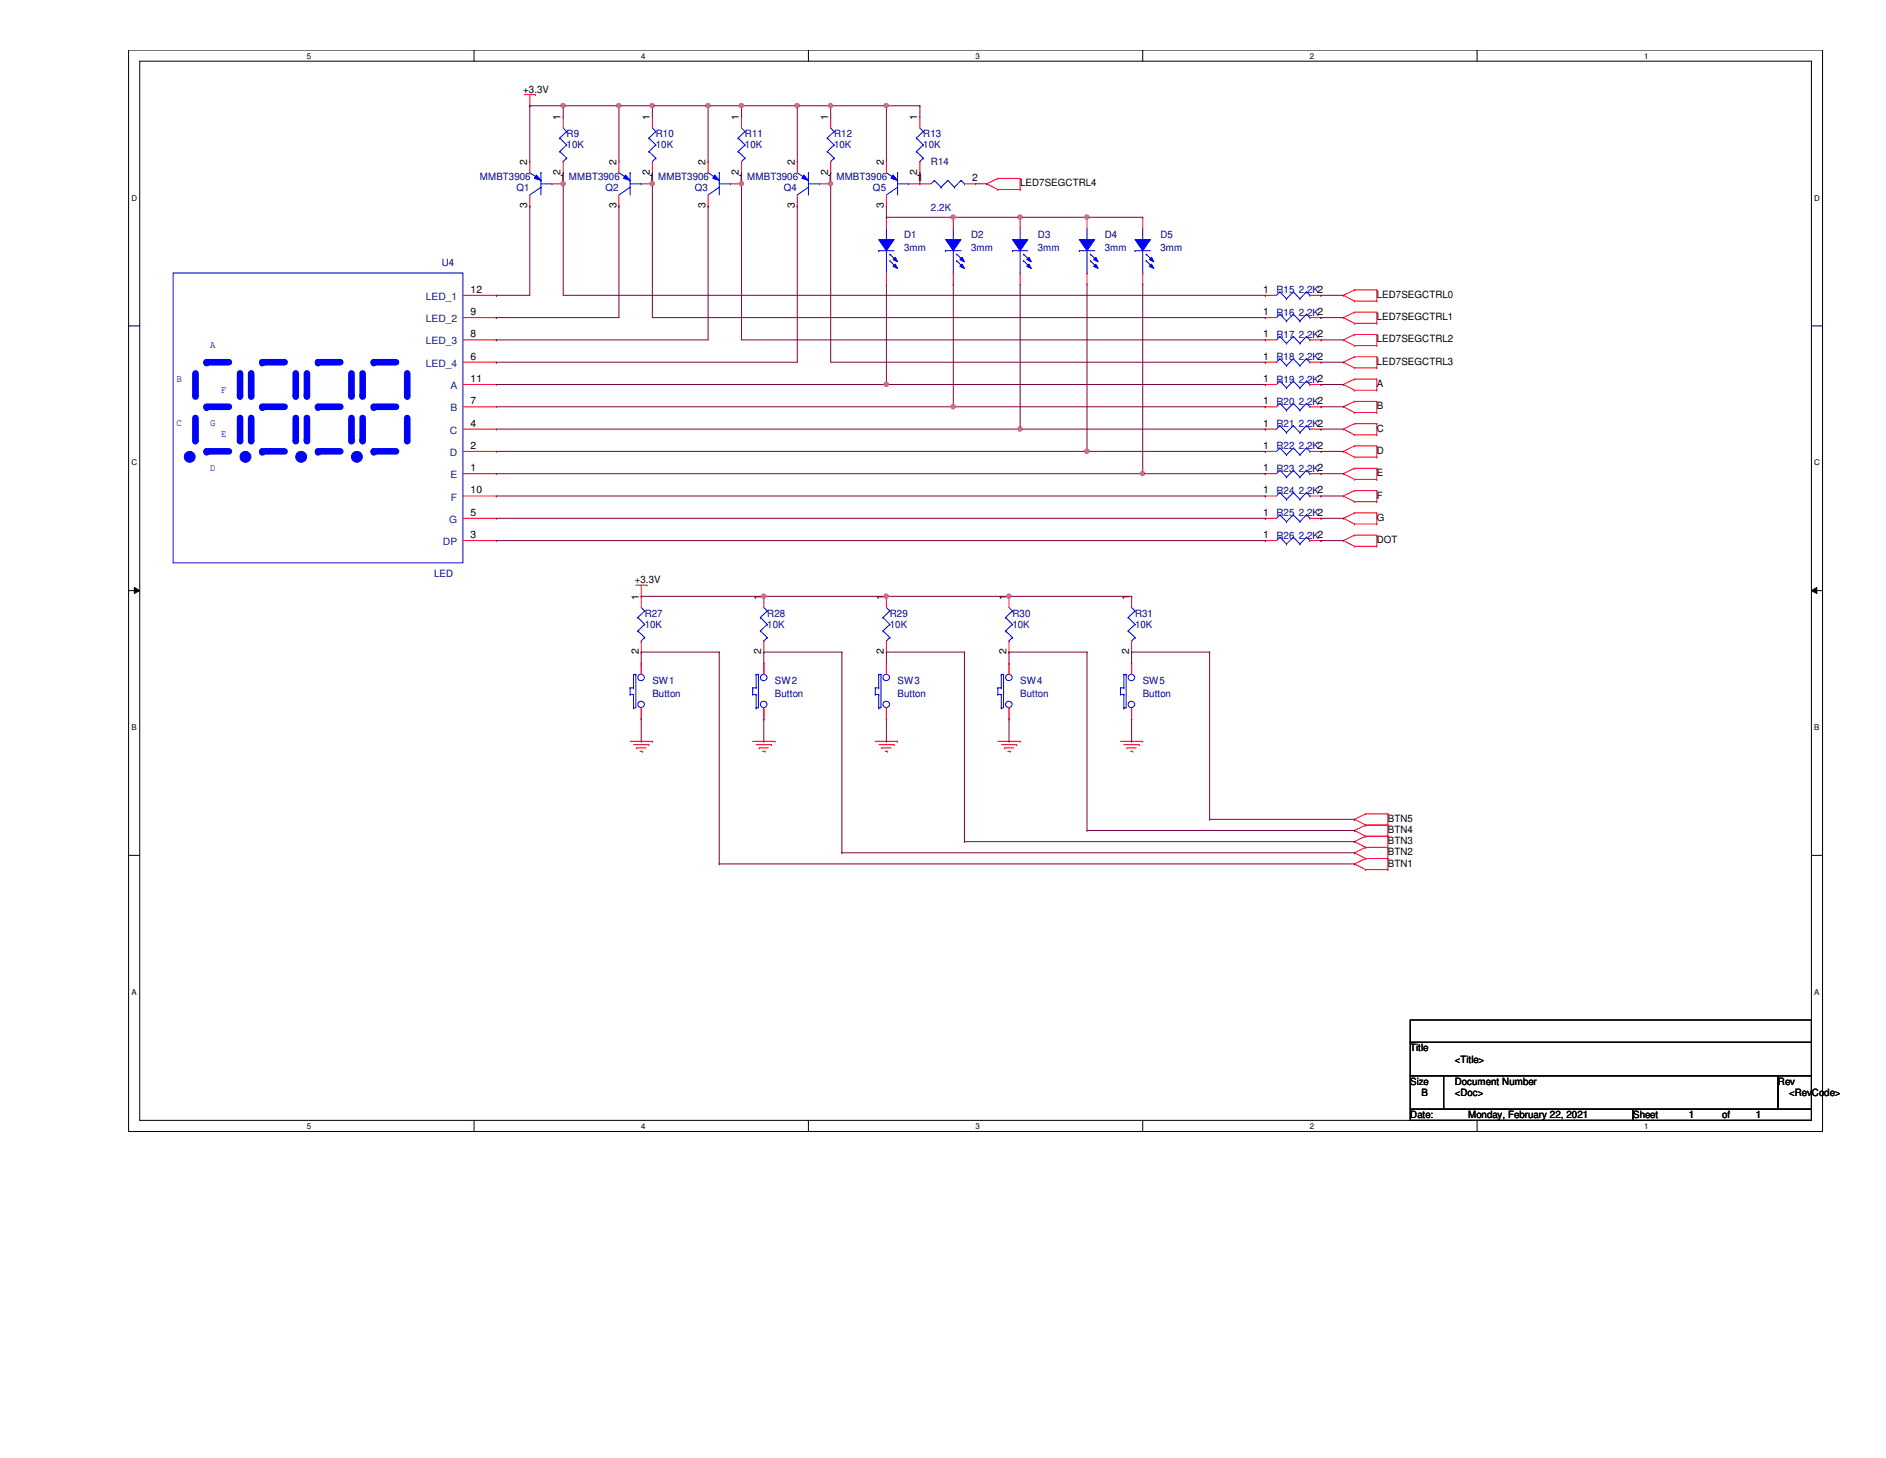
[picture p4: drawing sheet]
<svg xmlns="http://www.w3.org/2000/svg" width="279mm" height="216mm" viewBox="0 0 279 216" stroke-linecap="round" stroke-linejoin="round" font-family="sans-serif">
<path d="M19.1 7.4h250.9v160.2h-250.9zM20.7 9.1h247.7v156.8h-247.7z" fill="none" stroke="#000" stroke-width=".15"/>
<g fill="#fff">
<path d="M45.5 7.6h.6v1.3h-.6z"/>
<path d="M45.5 166.1h.6v1.3h-.6z"/>
</g>
<path d="M70.2 7.4v1.7M70.2 165.9v1.7" fill="none" stroke="#000" stroke-width=".15"/>
<g fill="#fff">
<path d="M95 7.6h.6v1.3h-.6z"/>
<path d="M95 166.1h.6v1.3h-.6z"/>
</g>
<path d="M119.8 7.4v1.7M119.8 165.9v1.7" fill="none" stroke="#000" stroke-width=".15"/>
<g fill="#fff">
<path d="M144.5 7.6h.6v1.3h-.6z"/>
<path d="M144.5 166.1h.6v1.3h-.6z"/>
</g>
<path d="M169.3 7.4v1.7M169.3 165.9v1.7" fill="none" stroke="#000" stroke-width=".15"/>
<g fill="#fff">
<path d="M194.1 7.6h.5v1.3h-.5z"/>
<path d="M194.1 166.1h.5v1.3h-.5z"/>
</g>
<path d="M218.8 7.4v1.7M218.8 165.9v1.7" fill="none" stroke="#000" stroke-width=".15"/>
<g fill="#fff">
<path d="M243.6 7.6h.6v1.3h-.6z"/>
<path d="M243.6 166.1h.6v1.3h-.6z"/>
<path d="M19.5 28.7h.8v1.3h-.8z"/>
<path d="M268.8 28.7h.8v1.3h-.8z"/>
<path d="M19.5 67.9h.8v1.3h-.8z"/>
<path d="M268.8 67.9h.8v1.3h-.8z"/>
</g>
<path d="M19.1 48.3h1.6M268.4 48.3h1.6" fill="none" stroke="#000" stroke-width=".15"/>
<g fill="#fff">
<path d="M19.5 107.1h.7v1.3h-.7z"/>
<path d="M268.8 107.1h.7v1.3h-.7z"/>
</g>
<path d="M19.1 87.5h1.6M19.9 87l.8 .5-.8 .4zM268.4 87.5l.8-.5v.9zM268.4 87.5h1.6" fill="none" stroke="#000" stroke-width=".15"/>
<path d="M19.9 87l.8 .5-.8 .4zM268.4 87.5l.8-.5v.9z" fill="#000"/>
<g fill="#fff">
<path d="M19.5 146.3h.7v1.3h-.7z"/>
<path d="M268.8 146.3h.7v1.3h-.7z"/>
</g>
<path d="M19.1 126.7h1.6M268.4 126.7h1.6M208.9 151h59.5v3.3h-59.5zM208.9 154.3h59.5v5h-59.5zM208.9 159.3h5v5h-5zM213.9 159.3h49.5v5h-49.5zM263.4 159.3h5v5h-5zM208.9 164.3h33v1.6h-33zM241.9 164.3h26.5v1.6h-26.5z" fill="none" stroke="#000" stroke-width=".15"/>
<g fill="none" stroke="#f00" stroke-width=".15">
<path d="M77.7 14h1.6M78.5 15.7h.1M78.5 14v1.7M79.3 14h.1M146.2 27.2h.1M146.2 27.2l1.6 .9M147.8 26.4h.1M147.8 28.1h.1M147.8 26.4l-1.6 .8M147.8 26.4h3.3M147.8 28.1h3.3M151.1 26.4h.1"/>
<path d="M151.1 28.1h.1M151.1 26.4v1.7M199 56.9h.1M199 43.7h.1M199 47h.1M199 50.3h.1M199 53.6h.1M199 56.9l1.7 .9M199 43.7l1.7 .9M199 47l1.7 .9M199 50.3l1.7 .9M199 53.6l1.7 .9"/>
<path d="M200.7 56.1h.1M200.7 57.8h.1M200.7 59.4h.1M200.7 42.9h.1M200.7 44.6h.1M200.7 46.2h.1M200.7 47.9h.1M200.7 49.5h.1M200.7 51.2h.1M200.7 52.8h.1M200.7 54.5h.1M200.7 56.1l-1.7 .8"/>
<path d="M200.7 56.1h3.3M200.7 57.8h3.3M200.7 59.4l-1.7 .8M200.7 59.4h3.3M200.7 42.9l-1.7 .8M200.7 42.9h3.3M200.7 44.6h3.3M200.7 46.2l-1.7 .8M200.7 46.2h3.3M200.7 47.9h3.3M200.7 49.5l-1.7 .8M200.7 49.5h3.3"/>
<path d="M200.7 51.2h3.3M200.7 52.8l-1.7 .8M200.7 52.8h3.3M200.7 54.5h3.3M204 56.1h.1M204 57.8h.1M204 59.4h.1M204 42.9h.1M204 44.6h.1M204 46.2h.1M204 47.9h.1M204 49.5h.1"/>
<path d="M204 51.2h.1M204 52.8h.1M204 54.5h.1M204 42.9v1.7M204 46.2v1.7M204 49.5v1.7M204 52.8v1.7M204 56.1v1.7M204 59.4v1.7M199 76.7h.1M199 60.2h.1M199 63.5h.1"/>
<path d="M199 66.8h.1M199 70.1h.1M199 73.4h.1M199 76.7l1.7 .9M199 60.2l1.7 .9M199 63.5l1.7 .9M199 66.8l1.7 .9M199 70.1l1.7 .9M199 73.4l1.7 .9M200.7 75.9h.1M200.7 77.6h.1M200.7 61.1h.1"/>
<path d="M200.7 62.7h.1M200.7 64.4h.1M200.7 66h.1M200.7 67.7h.1M200.7 69.3h.1M200.7 71h.1M200.7 72.6h.1M200.7 74.3h.1M200.7 79.2h.1M200.7 75.9l-1.7 .8M200.7 75.9h3.3M200.7 77.6h3.3"/>
<path d="M200.7 61.1h3.3M200.7 62.7l-1.7 .8M200.7 62.7h3.3M200.7 64.4h3.3M200.7 66l-1.7 .8M200.7 66h3.3M200.7 67.7h3.3M200.7 69.3l-1.7 .8M200.7 69.3h3.3M200.7 71h3.3M200.7 72.6l-1.7 .8M200.7 72.6h3.3"/>
<path d="M200.7 74.3h3.3M200.7 79.2l-1.7 .9M200.7 79.2h3.3M204 75.9h.1M204 77.6h.1M204 61.1h.1M204 62.7h.1M204 64.4h.1M204 66h.1M204 67.7h.1M204 69.3h.1M204 71h.1"/>
<path d="M204 72.6h.1M204 74.3h.1M204 79.2h.1M204 62.7v1.7M204 66v1.7M204 69.3v1.7M204 72.6v1.7M204 75.9v1.7M204 79.2v1.7M94.2 86.7h1.6M95 88.3h.1M95 86.7v1.6"/>
<path d="M95.8 86.7h.1M187.5 80.1h.1M187.5 80.1h1.6M194.1 80.1h1.6M195.7 80.1h.1M199 80.1h.1M199 80.1l1.7 .8M200.7 80.9h.1M200.7 80.9h3.3M204 80.9h.1M93.3 109.8h3.3M93.9 110.3h2.2"/>
<path d="M94.3 110.7h.1M94.3 110.7h1.4M94.8 111.3h.4M95.2 111.3h.1M96.1 110.3h.1M96.6 109.8h.1M111.5 109.8h3.3M112 110.3h2.3M112.5 110.7h.1M112.5 110.7h1.3M113 111.3h.3M113.3 111.3h.1"/>
<path d="M114.3 110.3h.1M114.8 109.8h.1M129.7 109.8h3.3M130.2 110.3h2.3M130.6 110.7h.1M130.6 110.7h1.4M131.1 111.3h.4M131.5 111.3h.1M132.5 110.3h.1M133 109.8h.1M147.8 109.8h3.3M148.3 110.3h2.3"/>
<path d="M148.8 110.7h.1M148.8 110.7h1.4M149.3 111.3h.3M149.6 111.3h.1M150.6 110.3h.1M151.1 109.8h.1M166 109.8h3.3M166.5 110.3h2.3M167 110.7h.1M167 110.7h1.3M167.5 111.3h.3M167.8 111.3h.1"/>
<path d="M168.8 110.3h.1M169.3 109.8h.1M200.7 127.9h.1M200.7 126.3h.1M200.7 124.6h.1M200.7 123h.1M200.7 121.3h.1M200.7 127.9l1.6 .9M200.7 126.3l1.6 .8M200.7 124.6l1.6 .9M200.7 123l1.6 .8M200.7 121.3l1.6 .9"/>
<path d="M202.3 127.1h.1M202.3 128.8h.1M202.3 125.5h.1M202.3 123.8h.1M202.3 122.2h.1M202.3 120.5h.1M202.3 127.1l-1.6 .8M202.3 127.1h3.3M202.3 128.8h3.3M202.3 125.5l-1.6 .8M202.3 125.5h3.3M202.3 123.8l-1.6 .8"/>
<path d="M202.3 123.8h3.3M202.3 122.2l-1.6 .8M202.3 122.2h3.3M202.3 120.5l-1.6 .8M202.3 120.5h3.3M205.6 127.1h.1M205.6 128.8h.1M205.6 125.5h.1M205.6 123.8h.1M205.6 122.2h.1M205.6 120.5h.1M205.6 120.5v8.3"/>
</g>
<g fill="none" stroke="#00f" stroke-width=".15">
<path d="M131.3 25.6l1.7 1.1M133 27.7h.1M133 26.7h.1M133 25.6h.1M133 27.7l-1.7 1.2M133 25.6v3.3M133 27.2h1.6M134.6 27.2h.1M189.6 79.5h.1M189.6 79.5l-.5 .6M189.6 79.5l1 1.1M191.6 79.5h.1"/>
<path d="M191.6 79.5l-1 1.1M191.6 79.5l1 1.1M193.5 79.5h.1M193.5 79.5l-.9 1.1M193.5 79.5l.6 .6M190.6 80.6h.1M192.6 80.6h.1M194.1 80.1h.1"/>
</g>
<path d="M132.3 25.9l.7 .8-1-.3z" fill="#00f"/>
<g fill="none" stroke="#00f" stroke-width=".15">
<path d="M91.7 25.6l1.6 1.1M93.3 27.7h.1M93.3 26.7h.1M93.3 25.6h.1M93.3 27.7l-1.6 1.2M93.3 25.6v3.3M93.3 27.2h1.7M95 27.2h.1M132.3 25.9l.7 .8-1-.3zM189.6 56.4h.1M189.6 56.4l-.5 .5M189.6 56.4l1 1"/>
<path d="M190.6 57.4h.1M191.6 56.4h.1M191.6 56.4l-1 1M191.6 56.4l1 1M192.6 57.4h.1M193.5 56.4h.1M193.5 56.4l-.9 1M193.5 56.4l.6 .5M194.1 56.9h.1M112 99.9h.1M112 99.9h.4M112 99.9v2"/>
<path d="M112.4 99.9h.1M112.4 99.9v4.9h-.4M111.5 101.9h.1M111.5 102.8h.1M111.5 101.9h.5M111.5 101.9v.9M111.5 102.8h.5M112 101.9h.1M112 102.8h.1M112 104.8h.1M112 102.8v2"/>
<circle cx="113.1" cy="104.3" r=".48"/>
<circle cx="113.1" cy="100.3" r=".48"/>
</g>
<g fill="none" stroke="#f00" stroke-width=".15">
<path d="M131.3 23.9h.1M131.3 30.5h.1M131.3 23.9v1.7M131.3 28.9v1.6M134.6 27.2h1.7M136.3 27.2h.1M187.5 56.9h.1M187.5 56.9h1.6M194.1 56.9h1.6M195.7 56.9h.1M113.2 98.2h.1M113.2 98.2v1.7"/>
<path d="M113.2 106.5h.1M113.2 104.8v1.7"/>
</g>
<path d="M92.7 25.9l.6 .8-.9-.3z" fill="#00f"/>
<g fill="none" stroke="#00f" stroke-width=".15">
<path d="M92.7 25.9l.6 .8-.9-.3zM168.1 37.1h.1M168.1 37.1h2.3M169.3 35.5h.1M169.3 33.8v1.7M169.3 37.1v3.3M169.3 40.4h.1M189.6 49.8h.1M189.6 49.8l-.5 .5M189.6 49.8l1 1M190.6 50.8h.1M191.6 49.8h.1"/>
<path d="M191.6 49.8l-1 1M191.6 49.8l1 1M192.6 50.8h.1M193.5 49.8h.1M193.5 49.8l-.9 1M193.5 49.8l.6 .5M194.1 50.3h.1"/>
</g>
<path d="M91.7 23.9h.1M91.7 30.5h.1M91.7 23.9v1.7M91.7 28.9v1.6M95 27.2h1.6M96.6 27.2h.1M187.5 50.3h.1M187.5 50.3h1.6M194.1 50.3h1.6M195.7 50.3h.1" fill="none" stroke="#f00" stroke-width=".15"/>
<path d="M168.1 35.5h2.3l-1.1 1.6z" fill-rule="evenodd" fill="#00f"/>
<path d="M168.1 35.5h2.3l-1.1 1.6z" fill="none" stroke="#00f" stroke-width=".15"/>
<path d="M170.3 39.5l.3-.4 .3 .7z" fill-rule="evenodd" fill="#00f"/>
<path d="M170.3 39.5l.3-.4 .3 .7z" fill="none" stroke="#00f" stroke-width=".15"/>
<path d="M170.3 38.4l.3-.3 .3 .7z" fill-rule="evenodd" fill="#00f"/>
<g fill="none" stroke="#00f" stroke-width=".15">
<path d="M83.4 19l.5 .5M83.9 19.5h.1M83.9 19.5l-1 .9M123.1 19l.5 .5M123.6 19.5h.1M123.6 19.5l-1 .9M82.9 20.4h.1M82.9 22.4h.1M82.9 20.4l1 1.1M82.9 22.4l1 1M83.4 23.9h.1M83.9 21.5h.1"/>
<path d="M83.9 23.4h.1M83.9 21.5l-1 .9M83.9 23.4l-.5 .5M122.6 20.4h.1M122.6 22.4h.1M122.6 20.4l1 1.1M122.6 22.4l1 1M123.1 23.9h.1M123.6 21.5h.1M123.6 23.4h.1M123.6 21.5l-1 .9M123.6 23.4l-.5 .5"/>
<path d="M130.2 37.1h.1M130.2 37.1h2.3M131.3 35.5h.1M131.3 33.8v1.7M131.3 37.1v3.3M169.8 37.6h.1M169.8 38.6h.1M169.8 37.6l1 1M169.8 38.6l1 1M170.3 38.4l.3-.3 .3 .7zM131.3 40.4h.1M189.6 59.7h.1"/>
<path d="M189.6 59.7l-.5 .5M189.6 59.7l1 1M191.6 59.7h.1M191.6 59.7l-1 1M191.6 59.7l1 1M193.5 59.7h.1M193.5 59.7l-.9 1M193.5 59.7l.6 .5M190.6 60.7h.1M192.6 60.7h.1M194.1 60.2h.1M94.5 91.4h.1"/>
<path d="M94.5 93.4h.1M94.5 91.4l1 1.1M94.5 93.4l1 1M95 94.9h.1M95 90l.5 .5M95.5 90.5h.1M95.5 92.5h.1M95.5 94.4h.1M95.5 90.5l-1 .9M95.5 92.5l-1 .9M95.5 94.4l-.5 .5M112.6 91.4h.1"/>
<path d="M112.6 93.4h.1M112.6 91.4l1.1 1.1M112.6 93.4l1.1 1M113.2 94.9h.1M113.2 90l.5 .5M113.7 90.5h.1M113.7 92.5h.1M113.7 94.4h.1M113.7 90.5l-1.1 .9M113.7 92.5l-1.1 .9M113.7 94.4l-.5 .5"/>
</g>
<g fill="none" stroke="#f00" stroke-width=".15">
<path d="M83.4 17.3h.1M83.4 17.3v1.7M123.1 17.3h.1M123.1 17.3v1.7M83.4 25.6h.1M83.4 23.9v1.7M123.1 25.6h.1M123.1 23.9v1.7M169.3 32.2h.1M169.3 32.2v1.6M169.3 42.1h.1M169.3 40.4v1.7"/>
<path d="M187.5 60.2h.1M187.5 60.2h1.6M194.1 60.2h1.6M195.7 60.2h.1M95 88.3h.1M95 96.6h.1M95 88.3v1.7M95 94.9v1.7M113.2 88.3h.1M113.2 96.6h.1M113.2 88.3v1.7M113.2 94.9v1.7"/>
</g>
<path d="M130.2 35.5h2.3l-1.2 1.6z" fill-rule="evenodd" fill="#00f"/>
<path d="M130.2 35.5h2.3l-1.2 1.6z" fill="none" stroke="#00f" stroke-width=".15"/>
<path d="M132.3 39.5l.3-.4 .4 .7z" fill-rule="evenodd" fill="#00f"/>
<path d="M132.3 39.5l.3-.4 .4 .7z" fill="none" stroke="#00f" stroke-width=".15"/>
<path d="M132.3 38.4l.3-.3 .4 .7z" fill-rule="evenodd" fill="#00f"/>
<g fill="none" stroke="#00f" stroke-width=".15">
<path d="M104.9 25.6l1.7 1.1M106.6 27.7h.1M106.6 26.7h.1M106.6 25.6h.1M106.6 27.7l-1.7 1.2M106.6 25.6v3.3M106.6 27.2h1.6M108.2 27.2h.1M131.8 37.6h.1M131.8 38.6h.1M131.8 37.6l1 1M131.8 38.6l1 1"/>
<path d="M132.3 38.4l.3-.3 .4 .7zM189.6 63h.1M189.6 63l-.5 .5M189.6 63l1 1M190.6 64h.1M191.6 63h.1M191.6 63l-1 1M191.6 63l1 1M192.6 64h.1M193.5 63h.1M193.5 63l-.9 1M193.5 63l.6 .5"/>
<path d="M194.1 63.5h.1M166.5 99.9h.1M166.5 99.9h.3M166.5 99.9v2M166.8 99.9h.1M166.8 99.9v4.9h-.3M166 101.9h.1M166 102.8h.1M166 101.9h.5M166 101.9v.9M166 102.8h.5M166.5 101.9h.1"/>
<path d="M166.5 102.8h.1M166.5 104.8h.1M166.5 102.8v2"/>
<circle cx="167.6" cy="104.3" r=".48"/>
<circle cx="167.6" cy="100.3" r=".48"/>
</g>
<path d="M131.3 32.2h.1M131.3 32.2v1.6M131.3 42.1h.1M131.3 40.4v1.7M187.5 63.5h.1M187.5 63.5h1.6M194.1 63.5h1.6M195.7 63.5h.1M167.6 98.2h.1M167.6 98.2v1.7M167.6 106.5h.1M167.6 104.8v1.7" fill="none" stroke="#f00" stroke-width=".15"/>
<path d="M105.9 25.9l.7 .8-1-.3z" fill="#00f"/>
<g fill="none" stroke="#00f" stroke-width=".15">
<path d="M105.9 25.9l.7 .8-1-.3zM140.1 37.1h.1M140.1 37.1h2.3M141.2 35.5h.1M141.2 33.8v1.7M141.2 37.1v3.3M141.2 40.4h.1M189.6 43.2h.1M189.6 53.1h.1M189.6 43.2l-.5 .5M189.6 43.2l1 1M189.6 53.1l-.5 .5"/>
<path d="M189.6 53.1l1 1M190.6 44.2h.1M190.6 54.1h.1M191.6 43.2h.1M191.6 53.1h.1M191.6 43.2l-1 1M191.6 43.2l1 1M191.6 53.1l-1 1M191.6 53.1l1 1M192.6 44.2h.1M192.6 54.1h.1M193.5 43.2h.1"/>
<path d="M193.5 53.1h.1M193.5 43.2l-.9 1M193.5 43.2l.6 .5M193.5 53.1l-.9 1M193.5 53.1l.6 .5M194.1 43.7h.1M194.1 53.6h.1M130.8 91.4h.1M130.8 93.4h.1M130.8 91.4l1 1.1M130.8 93.4l1 1M131.3 94.9h.1"/>
<path d="M131.3 90l.5 .5M131.8 90.5h.1M131.8 92.5h.1M131.8 94.4h.1M131.8 90.5l-1 .9M131.8 92.5l-1 .9M131.8 94.4l-.5 .5"/>
</g>
<g fill="none" stroke="#f00" stroke-width=".15">
<path d="M104.9 23.9h.1M104.9 30.5h.1M104.9 23.9v1.7M104.9 28.9v1.6M108.2 27.2h1.7M109.9 27.2h.1M187.5 43.7h.1M187.5 53.6h.1M187.5 43.7h1.6M187.5 53.6h1.6M194.1 43.7h1.6M194.1 53.6h1.6"/>
<path d="M195.7 43.7h.1M195.7 53.6h.1M131.3 88.3h.1M131.3 96.6h.1M131.3 88.3v1.7M131.3 94.9v1.7"/>
</g>
<path d="M140.1 35.5h2.3l-1.2 1.6z" fill-rule="evenodd" fill="#00f"/>
<path d="M140.1 35.5h2.3l-1.2 1.6z" fill="none" stroke="#00f" stroke-width=".15"/>
<path d="M142.5 39.1l.4 .7-.7-.3z" fill-rule="evenodd" fill="#00f"/>
<path d="M142.5 39.1l.4 .7-.7-.3z" fill="none" stroke="#00f" stroke-width=".15"/>
<path d="M142.5 38.1l.4 .7-.7-.4z" fill-rule="evenodd" fill="#00f"/>
<g fill="none" stroke="#00f" stroke-width=".15">
<path d="M109.9 19l.5 .5M110.4 19.5h.1M110.4 19.5l-1.1 .9M109.3 20.4h.1M109.3 22.4h.1M109.3 20.4l1.1 1.1M109.3 22.4l1.1 1M109.9 23.9h.1M110.4 21.5h.1M110.4 23.4h.1M110.4 21.5l-1.1 .9M110.4 23.4l-.5 .5"/>
<path d="M141.7 37.6h.1M141.7 38.6h.1M141.7 37.6l1 1M141.7 38.6l1 1M142.5 38.1l.4 .7-.7-.4zM150 37.1h.1M150 37.1h2.3M151.1 35.5h.1M151.1 33.8v1.7M151.1 37.1v3.3M151.1 40.4h.1M189.6 69.6h.1"/>
<path d="M189.6 66.3h.1M189.6 72.9h.1M189.6 69.6l-.5 .5M189.6 69.6l1 1.1M189.6 66.3l-.5 .5M189.6 66.3l1 1.1M189.6 72.9l-.5 .5M189.6 72.9l1 1.1M190.6 70.7h.1M190.6 67.4h.1M190.6 74h.1M191.6 69.6h.1"/>
<path d="M191.6 66.3h.1M191.6 72.9h.1M191.6 69.6l-1 1.1M191.6 69.6l1 1.1M191.6 66.3l-1 1.1M191.6 66.3l1 1.1M191.6 72.9l-1 1.1M191.6 72.9l1 1.1M192.6 70.7h.1M192.6 67.4h.1M192.6 74h.1M193.5 69.6h.1"/>
<path d="M193.5 66.3h.1M193.5 72.9h.1M193.5 69.6l-.9 1.1M193.5 69.6l.6 .5M193.5 66.3l-.9 1.1M193.5 66.3l.6 .5M193.5 72.9l-.9 1.1M193.5 72.9l.6 .5M194.1 70.1h.1M194.1 66.8h.1M194.1 73.4h.1M93.9 99.9h.1"/>
<path d="M93.9 99.9h.3M93.9 99.9v2M94.2 99.9h.1M94.2 99.9v4.9h-.3M130.2 99.9h.1M130.2 99.9h.3M130.2 99.9v2M130.5 99.9h.1M130.5 99.9v4.9h-.3M93.3 101.9h.1M93.3 102.8h.1M93.3 101.9h.6"/>
<path d="M93.3 102.8h.6M93.3 101.9v.9M93.9 101.9h.1M93.9 102.8h.1M93.9 104.8h.1M93.9 102.8v2M129.7 101.9h.1M129.7 102.8h.1M129.7 101.9h.5M129.7 101.9v.9M129.7 102.8h.5M130.2 101.9h.1"/>
<path d="M130.2 102.8h.1M130.2 104.8h.1M130.2 102.8v2"/>
<circle cx="95" cy="104.3" r=".48"/>
<circle cx="95" cy="100.3" r=".48"/>
<circle cx="131.3" cy="104.3" r=".48"/>
<circle cx="131.3" cy="100.3" r=".48"/>
</g>
<g fill="none" stroke="#f00" stroke-width=".15">
<path d="M109.9 17.3h.1M109.9 17.3v1.7M109.9 25.6h.1M109.9 23.9v1.7M141.2 32.2h.1M141.2 32.2v1.6M141.2 42.1h.1M141.2 40.4v1.7M187.5 70.1h.1M187.5 66.8h.1M187.5 73.4h.1M187.5 70.1h1.6"/>
<path d="M187.5 66.8h1.6M187.5 73.4h1.6M194.1 70.1h1.6M194.1 66.8h1.6M194.1 73.4h1.6M195.7 70.1h.1M195.7 66.8h.1M195.7 73.4h.1M95 98.2h.1M95 98.2v1.7M131.3 98.2h.1M131.3 98.2v1.7"/>
<path d="M95 106.5h.1M95 104.8v1.7M131.3 106.5h.1M131.3 104.8v1.7"/>
</g>
<path d="M150 35.5h2.3l-1.2 1.6z" fill-rule="evenodd" fill="#00f"/>
<path d="M150 35.5h2.3l-1.2 1.6z" fill="none" stroke="#00f" stroke-width=".15"/>
<path d="M152.1 39.5l.3-.4 .4 .7z" fill-rule="evenodd" fill="#00f"/>
<path d="M152.1 39.5l.3-.4 .4 .7z" fill="none" stroke="#00f" stroke-width=".15"/>
<path d="M152.1 38.4l.3-.3 .4 .7z" fill-rule="evenodd" fill="#00f"/>
<g fill="none" stroke="#00f" stroke-width=".15">
<path d="M151.6 37.6h.1M151.6 38.6h.1M151.6 37.6l1 1M151.6 38.6l1 1M152.1 38.4l.3-.3 .4 .7zM149 91.4h.1M149 93.4h.1M149 91.4l1 1.1M149 93.4l1 1M149.5 94.9h.1M149.5 90l.5 .5M150 90.5h.1"/>
<path d="M150 92.5h.1M150 94.4h.1M150 90.5l-1 .9M150 92.5l-1 .9M150 94.4l-.5 .5"/>
</g>
<path d="M151.1 32.2h.1M151.1 32.2v1.6M151.1 42.1h.1M151.1 40.4v1.7M149.5 88.3h.1M149.5 96.6h.1M149.5 88.3v1.7M149.5 94.9v1.7" fill="none" stroke="#f00" stroke-width=".15"/>
<path d="M55.4 53.6h3.3" fill="none" stroke="#00f" stroke-width=".97"/>
<circle cx="55.4" cy="53.6" r=".49" fill="#00f"/>
<path d="M47.1 53.6h3.3" fill="none" stroke="#00f" stroke-width=".97"/>
<circle cx="47.1" cy="53.6" r=".49" fill="#00f"/>
<path d="M38.9 53.6h3.3" fill="none" stroke="#00f" stroke-width=".97"/>
<circle cx="38.9" cy="53.6" r=".49" fill="#00f"/>
<path d="M30.6 53.6h3.3" fill="none" stroke="#00f" stroke-width=".97"/>
<circle cx="30.6" cy="53.6" r=".49" fill="#00f"/>
<path d="M29 61.9v3.3" fill="none" stroke="#00f" stroke-width=".97"/>
<circle cx="29" cy="65.2" r=".49" fill="#00f"/>
<circle cx="28.1" cy="67.6" r=".81" fill="#00f"/>
<circle cx="28.1" cy="67.6" r=".81" fill="none" stroke="#00f" stroke-width=".15"/>
<circle cx="36.4" cy="67.6" r=".81" fill="#00f"/>
<circle cx="36.4" cy="67.6" r=".81" fill="none" stroke="#00f" stroke-width=".15"/>
<circle cx="44.6" cy="67.6" r=".81" fill="#00f"/>
<circle cx="44.6" cy="67.6" r=".81" fill="none" stroke="#00f" stroke-width=".15"/>
<circle cx="52.9" cy="67.6" r=".81" fill="#00f"/>
<circle cx="52.9" cy="67.6" r=".81" fill="none" stroke="#00f" stroke-width=".15"/>
<path d="M38.9 66.8h3.3" fill="none" stroke="#00f" stroke-width=".97"/>
<circle cx="38.9" cy="66.8" r=".49" fill="#00f"/>
<path d="M55.4 66.8h3.3" fill="none" stroke="#00f" stroke-width=".97"/>
<circle cx="55.4" cy="66.8" r=".49" fill="#00f"/>
<path d="M30.6 66.8h3.3" fill="none" stroke="#00f" stroke-width=".97"/>
<circle cx="30.6" cy="66.8" r=".49" fill="#00f"/>
<path d="M47.1 66.8h3.3" fill="none" stroke="#00f" stroke-width=".97"/>
<circle cx="47.1" cy="66.8" r=".49" fill="#00f"/>
<path d="M38.9 60.2h3.3" fill="none" stroke="#00f" stroke-width=".97"/>
<circle cx="38.9" cy="60.2" r=".49" fill="#00f"/>
<path d="M55.4 60.2h3.3" fill="none" stroke="#00f" stroke-width=".97"/>
<circle cx="55.4" cy="60.2" r=".49" fill="#00f"/>
<path d="M30.6 60.2h3.3" fill="none" stroke="#00f" stroke-width=".97"/>
<circle cx="30.6" cy="60.2" r=".49" fill="#00f"/>
<path d="M47.1 60.2h3.3" fill="none" stroke="#00f" stroke-width=".97"/>
<circle cx="47.1" cy="60.2" r=".49" fill="#00f"/>
<path d="M35.6 61.9v3.3" fill="none" stroke="#00f" stroke-width=".97"/>
<circle cx="35.6" cy="65.2" r=".49" fill="#00f"/>
<path d="M37.2 61.9v3.3" fill="none" stroke="#00f" stroke-width=".97"/>
<circle cx="37.2" cy="65.2" r=".49" fill="#00f"/>
<path d="M43.8 61.9v3.3" fill="none" stroke="#00f" stroke-width=".97"/>
<circle cx="43.8" cy="65.2" r=".49" fill="#00f"/>
<path d="M45.5 61.9v3.3" fill="none" stroke="#00f" stroke-width=".97"/>
<circle cx="45.5" cy="65.2" r=".49" fill="#00f"/>
<path d="M52.1 61.9v3.3" fill="none" stroke="#00f" stroke-width=".97"/>
<circle cx="52.1" cy="65.2" r=".49" fill="#00f"/>
<path d="M53.7 61.9v3.3" fill="none" stroke="#00f" stroke-width=".97"/>
<circle cx="53.7" cy="65.2" r=".49" fill="#00f"/>
<path d="M60.3 61.9v3.3" fill="none" stroke="#00f" stroke-width=".97"/>
<circle cx="60.3" cy="65.2" r=".49" fill="#00f"/>
<path d="M60.3 55.3v3.3" fill="none" stroke="#00f" stroke-width=".97"/>
<circle cx="60.3" cy="58.6" r=".49" fill="#00f"/>
<path d="M53.7 55.3v3.3" fill="none" stroke="#00f" stroke-width=".97"/>
<circle cx="53.7" cy="58.6" r=".49" fill="#00f"/>
<path d="M52.1 55.3v3.3" fill="none" stroke="#00f" stroke-width=".97"/>
<circle cx="52.1" cy="58.6" r=".49" fill="#00f"/>
<path d="M45.5 55.3v3.3" fill="none" stroke="#00f" stroke-width=".97"/>
<circle cx="45.5" cy="58.6" r=".49" fill="#00f"/>
<path d="M43.8 55.3v3.3" fill="none" stroke="#00f" stroke-width=".97"/>
<circle cx="43.8" cy="58.6" r=".49" fill="#00f"/>
<path d="M37.2 55.3v3.3" fill="none" stroke="#00f" stroke-width=".97"/>
<circle cx="37.2" cy="58.6" r=".49" fill="#00f"/>
<path d="M35.6 55.3v3.3" fill="none" stroke="#00f" stroke-width=".97"/>
<circle cx="35.6" cy="58.6" r=".49" fill="#00f"/>
<path d="M29 55.3v3.3" fill="none" stroke="#00f" stroke-width=".97"/>
<circle cx="29" cy="58.6" r=".49" fill="#00f"/>
<g fill="none" stroke="#00f" stroke-width=".15">
<path d="M118.1 25.6l1.7 1.1M119.8 27.7h.1M119.8 26.7h.1M119.8 25.6h.1M119.8 27.7l-1.7 1.2M119.8 25.6v3.3M119.8 27.2h1.6M121.4 27.2h.1M25.7 40.4h42.9v43h-42.9zM189.6 46.5h.1M189.6 46.5l-.5 .5M189.6 46.5l1 1"/>
<path d="M190.6 47.5h.1M191.6 46.5h.1M191.6 46.5l-1 1M191.6 46.5l1 1M192.6 47.5h.1M193.5 46.5h.1M193.5 46.5l-.9 1M193.5 46.5l.6 .5M194.1 47h.1"/>
</g>
<g fill="none" stroke="#f00" stroke-width=".15">
<path d="M68.6 53.6h4.9M68.6 50.3h4.9M68.6 47h4.9M68.6 56.9h4.9M68.6 43.7h4.9M73.5 53.6h.1M73.5 50.3h.1M73.5 47h.1M73.5 56.9h.1M73.5 43.7h.1M187.5 47h.1M187.5 47h1.6"/>
<path d="M194.1 47h1.6M195.7 47h.1M68.6 70.1h4.9M68.6 66.8h4.9M68.6 63.5h4.9M68.6 76.7h4.9M68.6 60.2h4.9M68.6 73.4h4.9M73.5 70.1h.1M73.5 66.8h.1M73.5 63.5h.1M73.5 76.7h.1"/>
<path d="M73.5 60.2h.1M73.5 73.4h.1M68.6 80.1h4.9M73.5 80.1h.1"/>
</g>
<path d="M119.1 25.9l.7 .8-1-.3z" fill="#00f"/>
<g fill="none" stroke="#00f" stroke-width=".15">
<path d="M136.3 19l.5 .5M136.8 19.5h.1M136.8 19.5l-1 .9M78.5 25.6l1.6 1.1M80.1 27.7h.1M80.1 26.7h.1M80.1 25.6h.1M80.1 27.7l-1.6 1.2M80.1 25.6v3.3M80.1 27.2h1.7M81.8 27.2h.1M119.1 25.9l.7 .8-1-.3z"/>
<path d="M135.8 20.4h.1M135.8 22.4h.1M135.8 20.4l1 1.1M135.8 22.4l1 1M136.3 23.9h.1M136.8 21.5h.1M136.8 23.4h.1M136.8 21.5l-1 .9M136.8 23.4l-.5 .5M189.6 76.2h.1M189.6 76.2l-.5 .5M189.6 76.2l1 1.1"/>
<path d="M190.6 77.3h.1M191.6 76.2h.1M191.6 76.2l-1 1.1M191.6 76.2l1 1.1M192.6 77.3h.1M193.5 76.2h.1M193.5 76.2l-.9 1.1M193.5 76.2l.6 .5M194.1 76.7h.1"/>
</g>
<g fill="none" stroke="#f00" stroke-width=".15">
<path d="M136.3 17.3h.1M136.3 17.3v1.7M118.1 23.9h.1M118.1 30.5h.1M118.1 23.9v1.7M118.1 28.9v1.6M121.4 27.2h1.7M123.1 27.2h.1M136.3 25.6h.1M136.3 23.9v1.7M187.5 76.7h.1M187.5 76.7h1.6"/>
<path d="M194.1 76.7h1.6M195.7 76.7h.1"/>
</g>
<path d="M79.5 25.9l.6 .8-.9-.3z" fill="#00f"/>
<g fill="none" stroke="#00f" stroke-width=".15">
<path d="M79.5 25.9l.6 .8-.9-.3zM138.4 26.7h.1M138.4 26.7l-.5 .5M138.4 26.7l1 1M139.4 27.7h.1M140.4 26.7h.1M140.4 26.7l-1 1M140.4 26.7l1 1M141.4 27.7h.1M142.4 26.7h.1M142.4 26.7l-1 1M142.4 26.7l.5 .5"/>
<path d="M142.9 27.2h.1M159.9 37.1h.1M159.9 37.1h2.3M161 35.5h.1M161 33.8v1.7M161 37.1v3.3M161 40.4h.1M167.1 91.4h.1M167.1 93.4h.1M167.1 91.4l1 1.1M167.1 93.4l1 1M167.6 94.9h.1"/>
<path d="M167.6 90l.5 .5M168.1 90.5h.1M168.1 92.5h.1M168.1 94.4h.1M168.1 90.5l-1 .9M168.1 92.5l-1 .9M168.1 94.4l-.5 .5"/>
</g>
<g fill="none" stroke="#f00" stroke-width=".15">
<path d="M78.5 23.9h.1M78.5 30.5h.1M78.5 23.9v1.7M78.5 28.9v1.6M81.8 27.2h1.6M83.4 27.2h.1M136.3 27.2h.1M136.3 27.2h1.6M142.9 27.2h1.6M144.5 27.2h.1M167.6 88.3h.1M167.6 96.6h.1"/>
<path d="M167.6 88.3v1.7M167.6 94.9v1.7"/>
</g>
<path d="M159.9 35.5h2.3l-1.2 1.6z" fill-rule="evenodd" fill="#00f"/>
<path d="M159.9 35.5h2.3l-1.2 1.6z" fill="none" stroke="#00f" stroke-width=".15"/>
<path d="M162 39.5l.3-.4 .4 .7z" fill-rule="evenodd" fill="#00f"/>
<path d="M162 39.5l.3-.4 .4 .7z" fill="none" stroke="#00f" stroke-width=".15"/>
<path d="M162 38.4l.3-.3 .4 .7z" fill-rule="evenodd" fill="#00f"/>
<g fill="none" stroke="#00f" stroke-width=".15">
<path d="M96.6 19l.6 .5M97.2 19.5h.1M97.2 19.5l-1.1 .9M96.1 20.4h.1M96.1 22.4h.1M96.1 20.4l1.1 1.1M96.1 22.4l1.1 1M96.6 23.9h.1M97.2 21.5h.1M97.2 23.4h.1M97.2 21.5l-1.1 .9M97.2 23.4l-.6 .5"/>
<path d="M161.5 37.6h.1M161.5 38.6h.1M161.5 37.6l1 1M161.5 38.6l1 1M162 38.4l.3-.3 .4 .7zM148.3 99.9h.1M148.3 99.9h.4M148.3 99.9v2M148.7 99.9h.1M148.7 99.9v4.9h-.4M147.8 101.9h.1M147.8 102.8h.1"/>
<path d="M147.8 101.9h.5M147.8 101.9v.9M147.8 102.8h.5M148.3 101.9h.1M148.3 102.8h.1M148.3 104.8h.1M148.3 102.8v2"/>
<circle cx="149.5" cy="104.3" r=".48"/>
<circle cx="149.5" cy="100.3" r=".48"/>
</g>
<path d="M96.6 17.3h.1M96.6 17.3v1.7M96.6 25.6h.1M96.6 23.9v1.7M161 32.2h.1M161 32.2v1.6M161 42.1h.1M161 40.4v1.7M149.5 98.2h.1M149.5 98.2v1.7M149.5 106.5h.1M149.5 104.8v1.7" fill="none" stroke="#f00" stroke-width=".15"/>
<path d="M73.5 56.9h57.8M131.3 56.9h.1M73.5 60.2h67.7M73.5 63.5h77.6M141.2 60.2h.1M151.1 63.5h.1" fill="none" stroke="#800040" stroke-width=".15"/>
<circle cx="151.1" cy="63.5" r=".32" fill="#f0f"/>
<circle cx="151.1" cy="63.5" r=".32" fill="none" stroke="#f0f" stroke-width=".15"/>
<path d="M73.5 66.8h87.5M161 66.8h.1" fill="none" stroke="#800040" stroke-width=".15"/>
<circle cx="161" cy="66.8" r=".32" fill="#f0f"/>
<circle cx="161" cy="66.8" r=".32" fill="none" stroke="#f0f" stroke-width=".15"/>
<path d="M73.5 70.1h95.8M169.3 70.1h.1" fill="none" stroke="#800040" stroke-width=".15"/>
<circle cx="169.3" cy="70.1" r=".32" fill="#f0f"/>
<circle cx="169.3" cy="70.1" r=".32" fill="none" stroke="#f0f" stroke-width=".15"/>
<g fill="none" stroke="#800040" stroke-width=".15">
<path d="M78.5 15.7h.1M78.5 15.7v8.2M78.5 15.7h4.9M78.5 30.5h.1M78.5 30.5v13.2h-5M91.7 30.5h.1M91.7 30.5v16.5h-18.2M104.9 30.5h.1M104.9 30.5v19.8h-31.4M118.1 30.5h.1M118.1 30.5v23.1h-44.6M73.5 43.7h.1"/>
<path d="M73.5 47h.1M73.5 50.3h.1M73.5 53.6h.1M73.5 73.4h114M73.5 76.7h114M187.5 73.4h.1M187.5 76.7h.1"/>
</g>
<circle cx="83.4" cy="15.6" r=".32" fill="#f0f"/>
<circle cx="83.4" cy="15.6" r=".32" fill="none" stroke="#f0f" stroke-width=".15"/>
<path d="M104.9 15.7h.1M104.9 15.7v8.2M118.1 15.7h.1M118.1 15.7v8.2" fill="none" stroke="#800040" stroke-width=".15"/>
<circle cx="104.9" cy="15.6" r=".32" fill="#f0f"/>
<circle cx="104.9" cy="15.6" r=".32" fill="none" stroke="#f0f" stroke-width=".15"/>
<path d="M91.7 15.7h.1M91.7 15.7h4.9M91.7 15.7v8.2M104.9 15.7h.1M104.9 15.7h5" fill="none" stroke="#800040" stroke-width=".15"/>
<circle cx="91.7" cy="15.6" r=".32" fill="#f0f"/>
<circle cx="91.7" cy="15.6" r=".32" fill="none" stroke="#f0f" stroke-width=".15"/>
<path d="M83.4 15.7h.1M83.4 15.7v1.6M83.4 15.7h8.3M96.6 15.7h.1M96.6 15.7v1.6M83.4 25.6h.1M83.4 25.6v1.6" fill="none" stroke="#800040" stroke-width=".15"/>
<circle cx="96.6" cy="15.6" r=".32" fill="#f0f"/>
<circle cx="96.6" cy="15.6" r=".32" fill="none" stroke="#f0f" stroke-width=".15"/>
<path d="M96.6 15.7h.1M96.6 15.7h8.3M109.9 15.7h.1M109.9 15.7h8.2M109.9 15.7v1.6M96.6 25.6h.1M96.6 25.6v1.6M109.9 25.6h.1M109.9 25.6v1.6" fill="none" stroke="#800040" stroke-width=".15"/>
<circle cx="118.1" cy="15.6" r=".32" fill="#f0f"/>
<circle cx="118.1" cy="15.6" r=".32" fill="none" stroke="#f0f" stroke-width=".15"/>
<circle cx="109.8" cy="15.6" r=".32" fill="#f0f"/>
<circle cx="109.8" cy="15.6" r=".32" fill="none" stroke="#f0f" stroke-width=".15"/>
<path d="M118.1 15.7h.1M118.1 15.7h5M123.1 15.7h.1M123.1 15.7v1.6M123.1 25.6h.1M123.1 25.6v1.6" fill="none" stroke="#800040" stroke-width=".15"/>
<circle cx="123" cy="15.6" r=".32" fill="#f0f"/>
<circle cx="123" cy="15.6" r=".32" fill="none" stroke="#f0f" stroke-width=".15"/>
<path d="M83.4 27.2h.1M83.4 27.2v16.5" fill="none" stroke="#800040" stroke-width=".15"/>
<circle cx="83.4" cy="27.2" r=".32" fill="#f0f"/>
<circle cx="83.4" cy="27.2" r=".32" fill="none" stroke="#f0f" stroke-width=".15"/>
<path d="M96.6 27.2h.1M96.6 27.2v19.8M83.4 43.7h104.1M187.5 43.7h.1" fill="none" stroke="#800040" stroke-width=".15"/>
<circle cx="96.6" cy="27.2" r=".32" fill="#f0f"/>
<circle cx="96.6" cy="27.2" r=".32" fill="none" stroke="#f0f" stroke-width=".15"/>
<path d="M109.9 27.2h.1M109.9 27.2v23.1M96.6 47h90.9M187.5 47h.1" fill="none" stroke="#800040" stroke-width=".15"/>
<circle cx="109.8" cy="27.2" r=".32" fill="#f0f"/>
<circle cx="109.8" cy="27.2" r=".32" fill="none" stroke="#f0f" stroke-width=".15"/>
<path d="M123.1 27.2h.1M123.1 27.2v26.4M109.9 50.3h77.6M187.5 50.3h.1" fill="none" stroke="#800040" stroke-width=".15"/>
<circle cx="123" cy="27.2" r=".32" fill="#f0f"/>
<circle cx="123" cy="27.2" r=".32" fill="none" stroke="#f0f" stroke-width=".15"/>
<g fill="none" stroke="#800040" stroke-width=".15">
<path d="M131.3 15.7h.1M131.3 15.7v8.2M131.3 15.7h5M123.1 53.6h64.4M187.5 53.6h.1M195.7 43.7h.1M195.7 47h.1M195.7 50.3h.1M195.7 53.6h.1M195.7 53.6h3.3M195.7 43.7h3.3M195.7 47h3.3"/>
<path d="M195.7 50.3h3.3"/>
</g>
<circle cx="131.3" cy="15.6" r=".32" fill="#f0f"/>
<circle cx="131.3" cy="15.6" r=".32" fill="none" stroke="#f0f" stroke-width=".15"/>
<path d="M123.1 15.7h8.2M131.3 15.7h.1M136.3 15.7h.1M136.3 15.7v1.6M136.3 25.6h.1M136.3 25.6v1.6M141.2 32.2h.1M141.2 32.2h9.9M144.5 27.2h1.7M146.2 27.2h.1" fill="none" stroke="#800040" stroke-width=".15"/>
<circle cx="151.1" cy="32.1" r=".32" fill="#f0f"/>
<circle cx="151.1" cy="32.1" r=".32" fill="none" stroke="#f0f" stroke-width=".15"/>
<circle cx="141.2" cy="32.1" r=".32" fill="#f0f"/>
<circle cx="141.2" cy="32.1" r=".32" fill="none" stroke="#f0f" stroke-width=".15"/>
<g fill="none" stroke="#800040" stroke-width=".15">
<path d="M151.1 32.2h.1M151.1 32.2h18.2M161 32.2h.1M195.7 56.9h.1M195.7 56.9h3.3M195.7 60.2h.1M195.7 63.5h.1M195.7 66.8h.1M195.7 70.1h.1M195.7 73.4h.1M195.7 76.7h.1M195.7 60.2h3.3"/>
<path d="M195.7 63.5h3.3M195.7 66.8h3.3M195.7 70.1h3.3M195.7 73.4h3.3M195.7 76.7h3.3M73.5 80.1h114M187.5 80.1h.1M195.7 80.1h.1M195.7 80.1h3.3"/>
</g>
<circle cx="161" cy="32.1" r=".32" fill="#f0f"/>
<circle cx="161" cy="32.1" r=".32" fill="none" stroke="#f0f" stroke-width=".15"/>
<path d="M131.3 32.2h.1M131.3 32.2h9.9M131.3 30.5v1.7M131.3 56.9h.1M131.3 42.1v14.8M131.3 56.9h56.2M187.5 56.9h.1" fill="none" stroke="#800040" stroke-width=".15"/>
<circle cx="131.3" cy="56.9" r=".32" fill="#f0f"/>
<circle cx="131.3" cy="56.9" r=".32" fill="none" stroke="#f0f" stroke-width=".15"/>
<path d="M141.2 42.1v18.1M141.2 60.2h.1M141.2 60.2h46.3M187.5 60.2h.1" fill="none" stroke="#800040" stroke-width=".15"/>
<circle cx="141.2" cy="60.2" r=".32" fill="#f0f"/>
<circle cx="141.2" cy="60.2" r=".32" fill="none" stroke="#f0f" stroke-width=".15"/>
<g fill="none" stroke="#800040" stroke-width=".15">
<path d="M151.1 42.1v21.4M161 42.1v24.7M169.3 42.1v28M151.1 63.5h.1M151.1 63.5h36.4M161 66.8h.1M161 66.8h26.5M169.3 70.1h.1M169.3 70.1h18.2M187.5 63.5h.1M187.5 66.8h.1M187.5 70.1h.1"/>
<path d="M95 96.6h.1M95 96.6v1.6M95 88.3h36.3M113.2 88.3h.1M113.2 96.6h.1M113.2 96.6v1.6M131.3 88.3h.1M95 109.8h.1M95 106.5v3.3M113.2 109.8h.1M113.2 106.5v3.3"/>
</g>
<circle cx="113.1" cy="88.3" r=".32" fill="#f0f"/>
<circle cx="113.1" cy="88.3" r=".32" fill="none" stroke="#f0f" stroke-width=".15"/>
<path d="M131.3 96.6h.1M131.3 96.6v1.6M131.3 88.3h18.2M149.5 88.3h.1M131.3 109.8h.1M131.3 106.5v3.3" fill="none" stroke="#800040" stroke-width=".15"/>
<circle cx="131.3" cy="88.3" r=".32" fill="#f0f"/>
<circle cx="131.3" cy="88.3" r=".32" fill="none" stroke="#f0f" stroke-width=".15"/>
<circle cx="149.5" cy="88.3" r=".32" fill="#f0f"/>
<circle cx="149.5" cy="88.3" r=".32" fill="none" stroke="#f0f" stroke-width=".15"/>
<g fill="none" stroke="#800040" stroke-width=".15">
<path d="M95 96.6h11.6M106.6 96.6h.1M106.6 96.6v31.3M113.2 96.6h11.5M124.7 96.6h.1M124.7 96.6v29.7M131.3 96.6h11.6M142.9 96.6h.1M142.9 96.6v28M149.5 96.6h.1M149.5 96.6v1.6M149.5 88.3h18.1"/>
<path d="M149.5 96.6h11.5M161 96.6h.1M161 96.6v26.4M167.6 96.6h.1M167.6 88.3h.1M167.6 96.6v1.6M167.6 96.6h11.6M179.2 96.6h.1M179.2 96.6v24.7M149.5 109.8h.1M149.5 106.5v3.3M167.6 109.8h.1"/>
<path d="M167.6 106.5v3.3M106.6 127.9h.1M106.6 127.9h94.1M124.7 126.3h.1M124.7 126.3h76M142.9 124.6h.1M142.9 124.6h57.8M161 123h.1M161 123h39.7M179.2 121.3h.1M179.2 121.3h21.5M200.7 127.9h.1"/>
<path d="M200.7 126.3h.1M200.7 124.6h.1M200.7 123h.1M200.7 121.3h.1"/>
</g>
<circle cx="151.1" cy="63.5" r=".32" fill="#f0f"/>
<circle cx="151.1" cy="63.5" r=".32" fill="none" stroke="#f0f" stroke-width=".15"/>
<circle cx="161" cy="66.8" r=".32" fill="#f0f"/>
<circle cx="161" cy="66.8" r=".32" fill="none" stroke="#f0f" stroke-width=".15"/>
<circle cx="169.3" cy="70.1" r=".32" fill="#f0f"/>
<circle cx="169.3" cy="70.1" r=".32" fill="none" stroke="#f0f" stroke-width=".15"/>
<circle cx="83.4" cy="15.6" r=".32" fill="#f0f"/>
<circle cx="83.4" cy="15.6" r=".32" fill="none" stroke="#f0f" stroke-width=".15"/>
<circle cx="104.9" cy="15.6" r=".32" fill="#f0f"/>
<circle cx="104.9" cy="15.6" r=".32" fill="none" stroke="#f0f" stroke-width=".15"/>
<circle cx="91.7" cy="15.6" r=".32" fill="#f0f"/>
<circle cx="91.7" cy="15.6" r=".32" fill="none" stroke="#f0f" stroke-width=".15"/>
<circle cx="96.6" cy="15.6" r=".32" fill="#f0f"/>
<circle cx="96.6" cy="15.6" r=".32" fill="none" stroke="#f0f" stroke-width=".15"/>
<circle cx="118.1" cy="15.6" r=".32" fill="#f0f"/>
<circle cx="118.1" cy="15.6" r=".32" fill="none" stroke="#f0f" stroke-width=".15"/>
<circle cx="109.8" cy="15.6" r=".32" fill="#f0f"/>
<circle cx="109.8" cy="15.6" r=".32" fill="none" stroke="#f0f" stroke-width=".15"/>
<circle cx="123" cy="15.6" r=".32" fill="#f0f"/>
<circle cx="123" cy="15.6" r=".32" fill="none" stroke="#f0f" stroke-width=".15"/>
<circle cx="83.4" cy="27.2" r=".32" fill="#f0f"/>
<circle cx="83.4" cy="27.2" r=".32" fill="none" stroke="#f0f" stroke-width=".15"/>
<circle cx="96.6" cy="27.2" r=".32" fill="#f0f"/>
<circle cx="96.6" cy="27.2" r=".32" fill="none" stroke="#f0f" stroke-width=".15"/>
<circle cx="109.8" cy="27.2" r=".32" fill="#f0f"/>
<circle cx="109.8" cy="27.2" r=".32" fill="none" stroke="#f0f" stroke-width=".15"/>
<circle cx="123" cy="27.2" r=".32" fill="#f0f"/>
<circle cx="123" cy="27.2" r=".32" fill="none" stroke="#f0f" stroke-width=".15"/>
<circle cx="131.3" cy="15.6" r=".32" fill="#f0f"/>
<circle cx="131.3" cy="15.6" r=".32" fill="none" stroke="#f0f" stroke-width=".15"/>
<circle cx="151.1" cy="32.1" r=".32" fill="#f0f"/>
<circle cx="151.1" cy="32.1" r=".32" fill="none" stroke="#f0f" stroke-width=".15"/>
<circle cx="141.2" cy="32.1" r=".32" fill="#f0f"/>
<circle cx="141.2" cy="32.1" r=".32" fill="none" stroke="#f0f" stroke-width=".15"/>
<circle cx="161" cy="32.1" r=".32" fill="#f0f"/>
<circle cx="161" cy="32.1" r=".32" fill="none" stroke="#f0f" stroke-width=".15"/>
<circle cx="131.3" cy="56.9" r=".32" fill="#f0f"/>
<circle cx="131.3" cy="56.9" r=".32" fill="none" stroke="#f0f" stroke-width=".15"/>
<circle cx="141.2" cy="60.2" r=".32" fill="#f0f"/>
<circle cx="141.2" cy="60.2" r=".32" fill="none" stroke="#f0f" stroke-width=".15"/>
<circle cx="113.1" cy="88.3" r=".32" fill="#f0f"/>
<circle cx="113.1" cy="88.3" r=".32" fill="none" stroke="#f0f" stroke-width=".15"/>
<circle cx="131.3" cy="88.3" r=".32" fill="#f0f"/>
<circle cx="131.3" cy="88.3" r=".32" fill="none" stroke="#f0f" stroke-width=".15"/>
<circle cx="149.5" cy="88.3" r=".32" fill="#f0f"/>
<circle cx="149.5" cy="88.3" r=".32" fill="none" stroke="#f0f" stroke-width=".15"/>
<g font-size="1.5">
<text x="77.5" y="13.7">+3.3V</text>
<text x="83.1" y="17.8" transform="rotate(-90 83.1 17.8)">1</text>
<text x="96.3" y="17.8" transform="rotate(-90 96.3 17.8)">1</text>
<text x="109.5" y="17.8" transform="rotate(-90 109.5 17.8)">1</text>
<text x="122.7" y="17.8" transform="rotate(-90 122.7 17.8)">1</text>
<text x="135.9" y="17.8" transform="rotate(-90 135.9 17.8)">1</text>
<text x="78.1" y="24.4" transform="rotate(-90 78.1 24.4)">2</text>
<text x="82.9" y="26.8">1 MMBT3906</text>
<text x="83.1" y="25.9" transform="rotate(-90 83.1 25.9)">2</text>
<text x="91.3" y="24.4" transform="rotate(-90 91.3 24.4)">2</text>
<text x="96.1" y="26.8">1 MMBT3906</text>
<text x="96.3" y="25.9" transform="rotate(-90 96.3 25.9)">2</text>
<text x="104.5" y="24.4" transform="rotate(-90 104.5 24.4)">2</text>
<text x="109.3" y="26.8">1 MMBT3906</text>
<text x="109.5" y="25.9" transform="rotate(-90 109.5 25.9)">2</text>
<text x="117.7" y="24.4" transform="rotate(-90 117.7 24.4)">2</text>
<text x="122.6" y="26.8">1 MMBT3906</text>
<text x="122.7" y="25.9" transform="rotate(-90 122.7 25.9)">2</text>
<text x="130.9" y="24.4" transform="rotate(-90 130.9 24.4)">2</text>
<text x="135.8" y="26.8">1</text>
<text x="135.9" y="25.9" transform="rotate(-90 135.9 25.9)">2</text>
<text x="144" y="26.8">2</text>
<text x="151.1" y="27.6">LED7SEGCTRL4</text>
<text x="78.1" y="30.9" transform="rotate(-90 78.1 30.9)">3</text>
<text x="91.3" y="30.9" transform="rotate(-90 91.3 30.9)">3</text>
<text x="104.5" y="30.9" transform="rotate(-90 104.5 30.9)">3</text>
<text x="117.7" y="30.9" transform="rotate(-90 117.7 30.9)">3</text>
<text x="130.9" y="30.9" transform="rotate(-90 130.9 30.9)">3</text>
<text x="69.7" y="46.7">9</text>
<text x="69.7" y="43.3">12</text>
<text x="187.1" y="43.3">1</text>
<text x="187.1" y="46.7">1</text>
<text x="204" y="44.1">LED7SEGCTRL0</text>
<text x="204" y="47.4">LED7SEGCTRL1</text>
<text x="69.7" y="53.3">6</text>
<text x="69.7" y="50">8</text>
<text x="187.1" y="50">1</text>
<text x="187.1" y="53.3">1</text>
<text x="204" y="50.7">LED7SEGCTRL2</text>
<text x="69.7" y="59.9">7</text>
<text x="69.7" y="56.6">11</text>
<text x="187.1" y="56.6">1</text>
<text x="187.1" y="59.9">1</text>
<text x="204" y="57.3">A</text>
<text x="204" y="54">LED7SEGCTRL3</text>
<text x="69.7" y="63.2">4</text>
<text x="187.1" y="63.2">1</text>
<text x="204" y="60.6">B</text>
<text x="204" y="63.9">C</text>
<text x="69.7" y="69.8">1</text>
<text x="69.7" y="66.5">2</text>
<text x="187.1" y="69.8">1</text>
<text x="187.1" y="66.5">1</text>
<text x="204" y="67.2">D</text>
<text x="204" y="70.5">E</text>
<text x="69.7" y="76.4">5</text>
<text x="69.7" y="73.1">10</text>
<text x="187.1" y="73.1">1</text>
<text x="187.1" y="76.4">1</text>
<text x="204" y="77.1">G</text>
<text x="204" y="73.8">F</text>
<text x="69.7" y="79.7">3</text>
<text x="187.1" y="79.7">1</text>
<text x="204" y="80.4">DOT</text>
<text x="94" y="86.4">+3.3V</text>
<text x="94.6" y="88.8" transform="rotate(-90 94.6 88.8)">1</text>
<text x="112.8" y="88.8" transform="rotate(-90 112.8 88.8)">1</text>
<text x="130.9" y="88.8" transform="rotate(-90 130.9 88.8)">1</text>
<text x="149.1" y="88.8" transform="rotate(-90 149.1 88.8)">1</text>
<text x="167.3" y="88.8" transform="rotate(-90 167.3 88.8)">1</text>
<text x="94.6" y="96.9" transform="rotate(-90 94.6 96.9)">2</text>
<text x="112.8" y="96.9" transform="rotate(-90 112.8 96.9)">2</text>
<text x="130.9" y="96.9" transform="rotate(-90 130.9 96.9)">2</text>
<text x="149.1" y="96.9" transform="rotate(-90 149.1 96.9)">2</text>
<text x="167.3" y="96.9" transform="rotate(-90 167.3 96.9)">2</text>
<text x="205.6" y="125">BTN3</text>
<text x="205.6" y="123.4">BTN4</text>
<text x="205.6" y="121.7">BTN5</text>
<text x="205.6" y="128.3">BTN1</text>
<text x="205.6" y="126.7">BTN2</text>
<text x="208.9" y="155.7">Title</text>
<text x="208.9" y="160.7">Size</text>
<text x="215.5" y="160.7">Document Number</text>
<text x="215.5" y="157.4">&lt;Title&gt;</text>
<text x="263.4" y="160.7">Rev</text>
<text x="208.9" y="165.6">Date:</text>
<text x="210.6" y="162.3">B</text>
<text x="215.5" y="162.3">&lt;Doc&gt;</text>
<text x="217.5" y="165.6">Monday, February 22, 2021</text>
<text x="241.9" y="165.6">Sheet</text>
<text x="250.2" y="165.6">1</text>
<text x="255.1" y="165.6">of</text>
<text x="260.1" y="165.6">1</text>
<text x="265" y="162.3">&lt;RevCode&gt;</text>
</g>
<g font-size="1.5" fill="#000080">
<text x="83.9" y="20.3">R9</text>
<text x="83.9" y="22">10K</text>
<text x="97.2" y="20.3">R10</text>
<text x="97.2" y="22">10K</text>
<text x="110.4" y="20.3">R11</text>
<text x="110.4" y="22">10K</text>
<text x="123.6" y="20.3">R12</text>
<text x="123.6" y="22">10K</text>
<text x="136.8" y="20.3">R13</text>
<text x="136.8" y="22">10K</text>
<text x="71.1" y="26.6">MMBT3906</text>
<text x="76.5" y="28.2">Q1</text>
<text x="89.7" y="28.2">Q2</text>
<text x="102.9" y="28.2">Q3</text>
<text x="116.1" y="28.2">Q4</text>
<text x="129.3" y="28.2">Q5</text>
<text x="137.9" y="24.5">R14</text>
<text x="133.9" y="35.2">D1</text>
<text x="137.9" y="31.2">2.2K</text>
<text x="143.8" y="35.2">D2</text>
<text x="153.8" y="35.2">D3</text>
<text x="163.7" y="35.2">D4</text>
<text x="171.9" y="35.2">D5</text>
<text x="65.4" y="39.5">U4</text>
<text x="133.9" y="37.2">3mm</text>
<text x="143.8" y="37.2">3mm</text>
<text x="153.8" y="37.2">3mm</text>
<text x="163.7" y="37.2">3mm</text>
<text x="171.9" y="37.2">3mm</text>
<text x="189.1" y="43.4">R15 2.2K2</text>
<text x="189.1" y="46.7">R16 2.2K2</text>
<text x="189.1" y="50">R17 2.2K2</text>
<text x="189.1" y="53.3">R18 2.2K2</text>
<text x="189.1" y="56.6">R19 2.2K2</text>
<text x="189.1" y="59.9">R20 2.2K2</text>
<text x="189.1" y="63.2">R21 2.2K2</text>
<text x="189.1" y="69.8">R23 2.2K2</text>
<text x="189.1" y="66.5">R22 2.2K2</text>
<text x="189.1" y="73.2">R24 2.2K2</text>
<text x="189.1" y="76.5">R25 2.2K2</text>
<text x="189.1" y="79.8">R26 2.2K2</text>
<text x="64.3" y="85.4">LED</text>
<text x="95.5" y="91.3">R27</text>
<text x="95.5" y="93">10K</text>
<text x="113.7" y="91.3">R28</text>
<text x="113.7" y="93">10K</text>
<text x="131.8" y="91.3">R29</text>
<text x="131.8" y="93">10K</text>
<text x="150" y="91.3">R30</text>
<text x="150" y="93">10K</text>
<text x="168.1" y="91.3">R31</text>
<text x="168.1" y="93">10K</text>
<text x="96.6" y="101.2">SW1</text>
<text x="114.8" y="101.2">SW2</text>
<text x="133" y="101.2">SW3</text>
<text x="151.1" y="101.2">SW4</text>
<text x="169.3" y="101.2">SW5</text>
<text x="96.6" y="103.2">Button</text>
<text x="114.8" y="103.2">Button</text>
<text x="133" y="103.2">Button</text>
<text x="151.1" y="103.2">Button</text>
<text x="169.3" y="103.2">Button</text>
</g>
<g font-size="1.5" fill="#004080">
<text x="63.1" y="47.7">LED_2</text>
<text x="63.1" y="44.4">LED_1</text>
<text x="63.1" y="51">LED_3</text>
<text x="63.1" y="54.3">LED_4</text>
<text x="66.7" y="57.6">A</text>
<text x="66.6" y="64.2">C</text>
<text x="66.7" y="60.9">B</text>
<text x="66.6" y="67.5">D</text>
<text x="66.7" y="70.8">E</text>
<text x="66.5" y="77.4">G</text>
<text x="66.8" y="74.1">F</text>
<text x="65.6" y="80.7">DP</text>
</g>
<g font-size="1.5" fill="#00f">
<text x="31.1" y="51.6">A</text>
<text x="26.2" y="56.5">B</text>
<text x="32.8" y="58.2">F</text>
<text x="26.2" y="63.1">C</text>
<text x="31.1" y="63.1">G</text>
<text x="32.8" y="64.8">E</text>
<text x="31.1" y="69.7">D</text>
</g>
<g font-size="1.2">
<text x="45.5" y="8.7">5</text>
<text x="95" y="8.7">4</text>
<text x="144.5" y="8.7">3</text>
<text x="194.1" y="8.7">2</text>
<text x="243.6" y="8.7">1</text>
<text x="19.5" y="29.7">D</text>
<text x="268.8" y="29.7">D</text>
<text x="19.5" y="68.9">C</text>
<text x="268.8" y="68.9">C</text>
<text x="19.5" y="108.1">B</text>
<text x="268.8" y="108.1">B</text>
<text x="19.5" y="147.3">A</text>
<text x="268.8" y="147.3">A</text>
<text x="45.5" y="167.2">5</text>
<text x="95" y="167.2">4</text>
<text x="144.5" y="167.2">3</text>
<text x="194.1" y="167.2">2</text>
<text x="243.6" y="167.2">1</text>
</g>
</svg>
